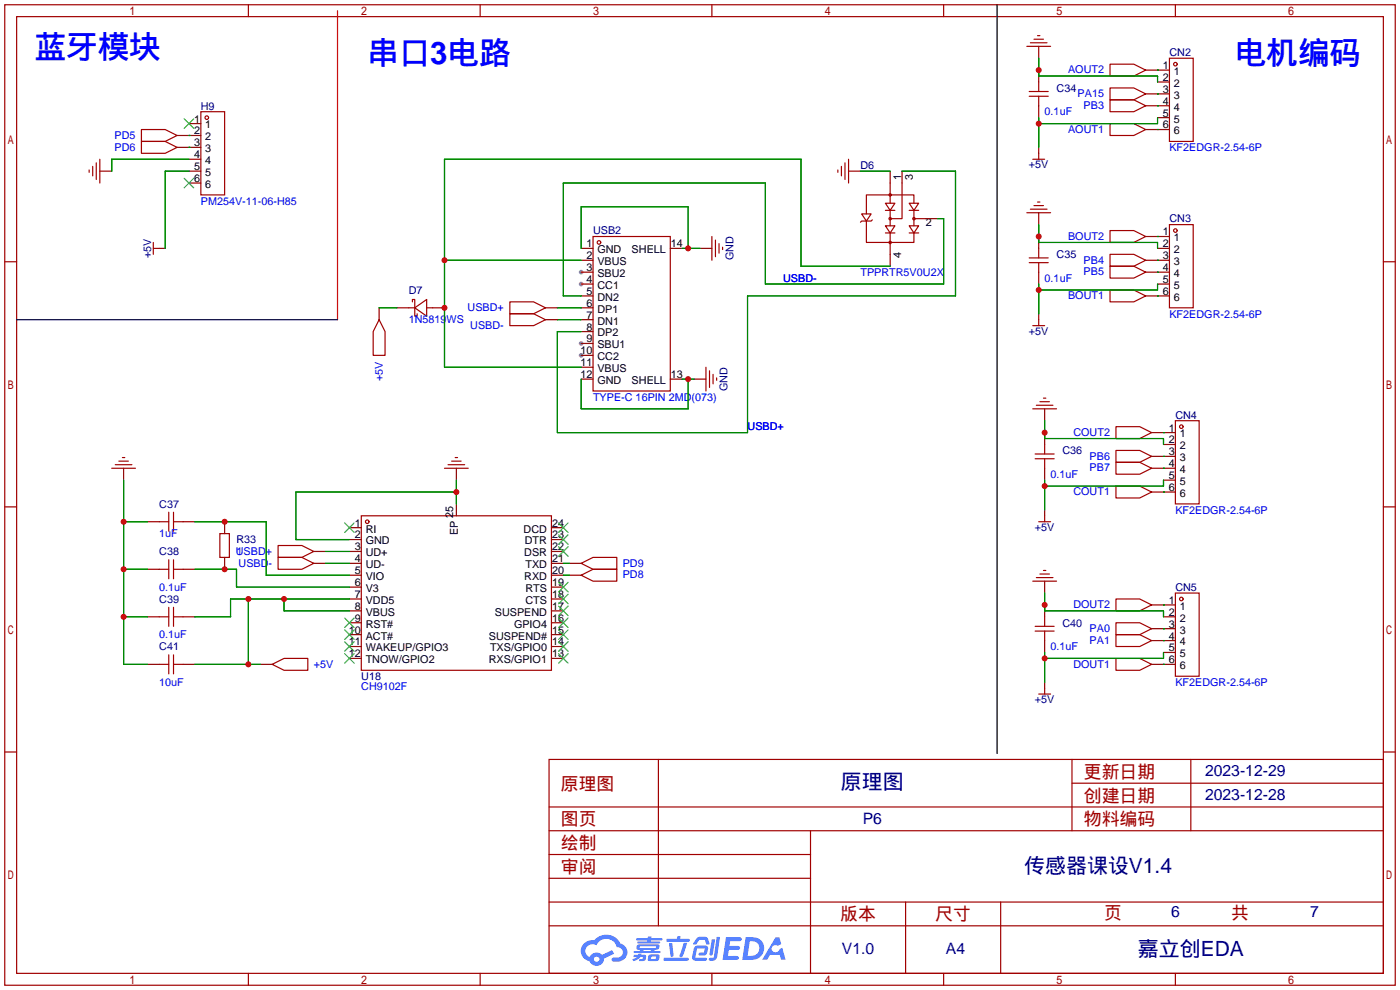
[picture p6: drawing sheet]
<svg xmlns="http://www.w3.org/2000/svg" width="299mm" height="212mm" viewBox="0 0 299 212" stroke-linecap="round" stroke-linejoin="round" font-family="sans-serif">
<g fill="#999">
<circle cx="124.2" cy="58.2" r=".51"/>
<circle cx="124.2" cy="60.7" r=".51"/>
<circle cx="124.2" cy="73.4" r=".51"/>
<circle cx="124.2" cy="75.9" r=".51"/>
</g>
<g fill="none" stroke="#a10000" stroke-width=".25">
<path d="M1 1h297.2v209.6h-297.2zM3.6 3.6h292.1v204.4h-292.1zM53.1 1v2.6M102.6 1v2.6M152.1 1v2.6M201.7 1v2.6M251.2 1v2.6M1 55.9h2.6M295.7 55.9h2.5M1 108.3h2.6M295.7 108.3h2.5M1 160.7h2.6"/>
<path d="M117.3 162.3h178.4v45.7h-178.4zM117.3 177.5h178.4M117.3 172.5h178.4M140.7 162.3v35.6M173.2 177.5v30.5M229.1 162.3v15.2M229.1 167.4h66.6M254.5 162.3v15.2M295.7 160.7h2.5M117.3 182.6h55.9M117.3 197.9h178.4M117.3 192.8h178.4"/>
<path d="M117.3 187.7h55.9M193.5 192.8v15.2M213.9 192.8v15.2M53.1 208v2.6M102.6 208v2.6M152.1 208v2.6M201.7 208v2.6M251.2 208v2.6"/>
</g>
<g fill="#5487ff">
<path d="M155.2 200.3h2.6a.48 .48 0 0 1 .7 .4 .48 .48 0 0 1-.6 .4h-1.8l-.2 1.1h1.9a.43 .43 0 0 1 .4 .4 .43 .43 0 0 1-.5 .4h-1.9l-.2 1.3h1.7a.45 .45 0 0 1 .5 .2 .45 .45 0 0 1-.1 .6h-3.3z"/>
<path d="M165.7 200.3h.9l.4 1.5-.8 .3a.84 .84 0 0 0-1.2 .3 .84 .84 0 0 0 .4 1.1 .84 .84 0 0 0 1.1-.4l.1-.2 .6-.3 .7 2.5h-1l-.2-1h-2.1l-.6 1h-1.1z"/>
<path d="M152.1 200.8h.7l-.5 3.1a.36 .36 0 0 1-.3 .3 .36 .36 0 0 1-.4-.3z"/>
<path d="M153.2 200.2h.7l-.6 4.3a1.13 1.13 0 0 1-1.8 .6l.2-.4h.7l.2-.2z"/>
<path d="M148.9 200.6l.6-.4h1a.77 .77 0 0 1 .9 .5l.3 1-.2 .2h-.5l-.3-.9-.2-.2-1 .1-.7 1-.6-.1-.1-.2z"/>
<path d="M148.4 202.4l.6-.3h1.7a.81 .81 0 0 1 .7 .5 .81 .81 0 0 1-.2 .8 .81 .81 0 0 1-.9 .8h-.7a.32 .32 0 0 1-.3-.3 .32 .32 0 0 1 .4-.3h.7l.2-.9-1.6 .1-.4 1.8 2.2 .1a.32 .32 0 0 1 .3 .4 .32 .32 0 0 1-.4 .2h-2.2l-.5-.3-.1-.5z"/>
<path d="M141.9 204.7h5a.33 .33 0 0 1 .3 .3 .33 .33 0 0 1-.3 .3h-4.9l-.2-.1z"/>
<path d="M146.1 201.5h.8l-.7 2a.98 .98 0 0 1-.7 1.1l-.3-.3z"/>
<path d="M143 201.6h.7l.3 2.5a.34 .34 0 0 1-.3 .4 .34 .34 0 0 1-.4-.3z"/>
<path d="M142.5 200.7h2.1l.3-.6h.6l-.1 .6h1.7a.32 .32 0 0 1 .4 .3 .32 .32 0 0 1-.4 .3h-4.5l-.2-.2z"/>
<path d="M135.5 204.1h.9l.1-.3h.6v.3h.8a.82 .82 0 0 1-.5 1.3h-.8v-.4l.7-.1 .1-.3a.68 .68 0 0 0-1 .4l-1.1 .4-.1-.4 .9-.5h-.7z"/>
<path d="M136 200.5h2.4l.1-.3h.7v.3h2.2l.2 .3-.2 .2h-2.3v.2h1.8l.2 .3-.2 .1h-4.5l-.1-.4h2l.1-.2h-2.3l-.1-.2z"/>
<path d="M159.4 200.3l-.8 4.9h1.7a2.5 2.5 0 0 0 3-2.5 2.5 2.5 0 0 0-3.1-2.4zM160.3 201.1a1.61 1.61 0 0 1 2 1.5 1.61 1.61 0 0 1-1.8 1.7h-.7z"/>
<path d="M136.2 202a.55 .55 0 0 0-.2 .8 .55 .55 0 0 0 .7 .2l.1 .3h-1.3v.3l5.4 .1 .3-.2-.2-.2h-1.2l.2-.3a.7 .7 0 0 0 .8-.3 .7 .7 0 0 0 0-.8l-4.2-.1zM136.8 202.3l3.3-.1 .1 .1-.2 .3h-3.2zM137.5 203h1.7l-.2 .3h-1.4z"/>
<path d="M138.6 204.2a1.05 1.05 0 0 0 0 1.2 2.91 2.91 0 0 0 2.2-.2 .98 .98 0 0 0 0-1.2h-1.6zM139.2 204.5l.9-.1 .1 .4-.2 .2-.8-.1z"/>
<path d="M124.9 201.6a2.23 2.23 0 0 0-.7 2.3 2.23 2.23 0 0 0 1.8 1.6 1.58 1.58 0 0 0 1.8 .9 1.58 1.58 0 0 0 1.3-1.5l2.2-1.1-.5-.7-2.1 1a1.65 1.65 0 0 0-2.7 .4 1.45 1.45 0 0 1-.8-1.9 1.45 1.45 0 0 1 2-.7l.3 .1a2.3 2.3 0 0 1 2.3-1.3 2.3 2.3 0 0 1 2 1.7 1.12 1.12 0 0 1 1.3 1 1.12 1.12 0 0 1-1.1 1.2h-.7a.45 .45 0 0 0-.6 .4 .45 .45 0 0 0 .5 .5 2.21 2.21 0 0 0 2.2-.5 2.21 2.21 0 0 0 .5-2.3 2.13 2.13 0 0 0-1.3-1.1 3.3 3.3 0 0 0-5.6-.7l-1.1 .1zM127 205a.57 .57 0 0 1 1.1 0 .57 .57 0 0 1-1.1 0z"/>
</g>
<path d="M72.1 2.3v66" fill="none" stroke="#f00" stroke-width=".25"/>
<g fill="none" stroke="#a10000" stroke-width=".25">
<path d="M219.5 9.9h5M220 19.6h4M220.2 9.1h3.6M221 8.4h2M221.7 7.6h.5M222 17.5v2.1M237.2 13.7h5.1l2.6 1.3-2.6 1.3h-5.1zM237.2 18.8h5.1l2.6 1.3-2.6 1.2h-5.1zM249.9 12.4h5.1v17.8h-5.1zM19 36.3v.5M19.8 35.6v2M20.6 34.8v3.6"/>
<path d="M21.3 34v5.1M30.2 27.7h5.1l2.5 1.3-2.5 1.2h-5.1zM30.2 30.2h5.1l2.5 1.3-2.5 1.3h-5.1zM42.9 23.9h5.1v17.8h-5.1zM179.1 36.3v.5M179.8 35.6v2M180.6 34.8v3.6M181.4 34v5.1M190.2 39.1v4.3M192.8 39.1v7.6h-2.6M220 20.6h4M220.7 34h2.6"/>
<path d="M222 20.6v2M222 32.8v1.2M237.2 21.3h5.1l2.6 1.3-2.6 1.3h-5.1zM237.2 26.4h5.1l2.6 1.3-2.6 1.3h-5.1zM32.8 51.8v2.6M32.8 53.1h1.2M126.7 50.5h16.6v33.1h-16.6zM152.1 50.5v5.1M152.9 51.3v3.6M153.7 52.1v2M154.4 52.8v.5M184.1 45.7h2.1l-1 1.5z"/>
<path d="M185.2 47.2v4.6h10.1v-2M186.4 47l-.2 .2h-2.1l-.2 .3M189.2 48.3h2.1l-1.1 1.5zM189.2 43.4h2.1l-1.1 1.6zM189.2 49.8h2.1M189.2 45h2.1M190.2 45v3.3M190.2 49.8v4.6M194.3 48.3h2l-1 1.5zM194.3 43.4h2l-1 1.6zM194.3 49.8h2M194.3 45h2"/>
<path d="M195.3 43.4v-1.7h-10.1v4M195.3 45v3.3M195.3 46.7h2.6M219.5 45.5h5M220 55.1h4M220 56.1h4M220.2 44.7h3.6M221 43.9h2M221.7 43.2h.5M222 53.1v2M222 56.1v2.1M237.2 49.3h5.1l2.6 1.2-2.6 1.3h-5.1z"/>
<path d="M237.2 54.4h5.1l2.6 1.2-2.6 1.3h-5.1zM237.2 56.9h5.1l2.6 1.3-2.6 1.2h-5.1zM249.9 48h5.1v17.8h-5.1zM81 68.3l1.3 2.6v5h-2.5v-5zM87.4 65.8h1.2M88.1 64.5v-.5h.5v3.6h.6v-.5M88.6 65.8l2.6-1.8v3.6zM91.2 65.8h1.3M109 64.5h5l2.6 1.3-2.6 1.3h-5zM109 67.1h5l2.6 1.2-2.6 1.3h-5zM150.9 78.5v5.1M151.6 79.2v3.6"/>
<path d="M220.7 69.6h2.6M222 68.3v1.3M237.2 62h5.1l2.6 1.2-2.6 1.3h-5.1zM24.6 99.3h3.6M25.4 98.6h2M26.2 97.8h.5M95.8 99.3h3.5M96.5 98.6h2.1M97.3 97.8h.5M152.4 80v2M153.2 80.8v.5M220.7 87.4h5.1"/>
<path d="M221.2 97h4.1M221.2 98h4.1M221.5 86.6h3.5M222.2 85.9h2.1M223 85.1h.5M223.3 95v2M223.3 98v2.1M238.5 91.2h5.1l2.5 1.3-2.5 1.2h-5.1zM238.5 96.3h5.1l2.5 1.2-2.5 1.3h-5.1zM238.5 98.8h5.1l2.5 1.3-2.5 1.2h-5.1zM251.2 89.9h5.1v17.8h-5.1zM23.9 100.1h5.1"/>
<path d="M34 111.5h2.1M36.1 109.5v4M36.1 119.6v4.1M37.1 111.5h2M37.1 109.5v4M37.1 119.6v4.1M47 114h2v5.1h-2zM59.4 116.6h5.1l2.6 1.3-2.6 1.2h-5.1zM59.4 119.1h5.1l2.6 1.3-2.6 1.3h-5.1zM77.2 110.2h40.7v33.1h-40.7zM95 100.1h5.1M222 111.5h2.5"/>
<path d="M223.3 110.2v1.3M238.5 103.9h5.1l2.5 1.3-2.5 1.2h-5.1zM34 121.7h2.1M34 131.8h2.1M36.1 129.8v4.1M36.1 140v4M37.1 129.8v4.1M37.1 140v4M37.1 121.7h2M37.1 131.8h2M124.2 120.4l2.5-1.3h5.1v2.6h-5.1zM124.2 122.9l2.5-1.2h5.1v2.5h-5.1z"/>
<path d="M220.7 124.2h5.1M221.2 133.9h4.1M221.2 134.9h4.1M221.5 123.4h3.5M222.2 122.7h2.1M223 121.9h.5M223.3 131.8v2.1M223.3 134.9v2M238.5 128h5.1l2.5 1.3-2.5 1.3h-5.1zM238.5 133.1h5.1l2.5 1.3-2.5 1.2h-5.1zM238.5 135.6h5.1l2.5 1.3-2.5 1.3h-5.1zM251.2 126.7h5.1v17.8h-5.1z"/>
<path d="M34 142h2.1M37.1 142h2M58.2 142l2.5-1.3h5.1v2.6h-5.1zM222 148.3h2.5M223.3 147.1v1.2M238.5 140.7h5.1l2.5 1.3-2.5 1.3h-5.1z"/>
<circle cx="251.2" cy="13.7" r=".38"/>
<circle cx="44.2" cy="25.1" r=".38"/>
<circle cx="128" cy="51.8" r=".38"/>
<circle cx="190.2" cy="41.7" r=".25"/>
<circle cx="190.2" cy="51.8" r=".25"/>
<circle cx="190.2" cy="46.7" r=".25"/>
<circle cx="195.3" cy="46.7" r=".25"/>
<circle cx="251.2" cy="49.3" r=".38"/>
<circle cx="252.5" cy="91.2" r=".38"/>
<circle cx="78.5" cy="111.5" r=".38"/>
<circle cx="252.5" cy="128" r=".38"/>
</g>
<g fill="none" stroke="#870000" stroke-width=".25">
<path d="M222 9.9v2.5M222 15v2.5M244.9 15h5M247.4 17.5h2.5M21.3 36.6h2.6M37.8 29h5.1M37.8 31.5h5.1M40.4 26.4h2.5M40.4 34h2.5M40.4 36.6h2.5M40.4 39.1h2.5M181.4 36.6h2.5"/>
<path d="M190.2 36.6v2.5M192.8 36.6v2.5M222 22.6v2.5M222 31.5v1.3M244.9 20.1h5M244.9 22.6h5M244.9 27.7h5M247.4 25.1h2.5M34 53.1h1.3M124.2 53.1h2.5M124.2 55.6h2.5M124.2 58.2h2.5"/>
<path d="M143.3 53.1h2.5M149.6 53.1h2.5M190.2 54.4v2.5M197.9 46.7h2.5M222 45.5v2.5M222 50.5v2.6M222 58.2v2.5M244.9 50.5h5M244.9 55.6h5M244.9 58.2h5M247.4 53.1h2.5M81 65.8v2.5"/>
<path d="M84.8 65.8h2.6M92.5 65.8h2.5M116.6 65.8h2.5M116.6 68.3h2.5M124.2 60.7h2.5M124.2 63.2h2.5M124.2 65.8h2.5M124.2 68.3h2.5M124.2 70.9h2.5M124.2 73.4h2.5M124.2 75.9h2.5M124.2 78.5h2.5"/>
<path d="M222 67.1v1.2M244.9 63.2h5M247.4 60.7h2.5M124.2 81h2.5M143.3 81h2.5M148.3 81h2.6M223.3 87.4v2.5M223.3 92.5v2.5M246.1 92.5h5.1M246.1 97.5h5.1M248.7 95h2.5M26.4 100.1v2.5"/>
<path d="M31.5 111.5h2.5M39.1 111.5h2.6M48 111.5v2.5M48 119.1v2.6M67.1 117.9h2.5M74.7 112.8h2.5M74.7 115.3h2.5M74.7 117.9h2.5M97.5 100.1v2.5M97.5 107.7v2.5M117.9 112.8h2.5M117.9 115.3h2.5"/>
<path d="M117.9 117.9h2.5M223.3 100.1v2.5M223.3 109v1.2M246.1 100.1h5.1M246.1 105.2h5.1M248.7 102.6h2.5M31.5 131.8h2.5M31.5 121.7h2.5M39.1 131.8h2.6M39.1 121.7h2.6M67.1 120.4h2.5M74.7 120.4h2.5"/>
<path d="M74.7 122.9h2.5M74.7 125.5h2.5M74.7 128h2.5M74.7 130.6h2.5M74.7 133.1h2.5M74.7 135.6h2.5M74.7 138.2h2.5M117.9 120.4h2.5M117.9 122.9h2.5M117.9 125.5h2.5M117.9 128h2.5M117.9 130.6h2.5"/>
<path d="M117.9 133.1h2.5M117.9 135.6h2.5M117.9 138.2h2.5M121.7 120.4h2.5M121.7 122.9h2.5M223.3 124.2v2.5M223.3 129.3v2.5M223.3 136.9v2.5M246.1 129.3h5.1M246.1 134.4h5.1M246.1 136.9h5.1M248.7 131.8h2.5"/>
<path d="M248.7 139.4h2.5M31.5 142h2.5M39.1 142h2.6M55.6 142h2.6M74.7 140.7h2.5M117.9 140.7h2.5M223.3 145.8v1.3M246.1 142h5.1"/>
</g>
<g fill="none" stroke="#3c3" stroke-width=".25">
<path d="M39.4 25.4l2 2M39.4 38.1l2 2M41.4 25.4l-2 2M41.4 38.1l-2 2M73.7 111.8l2 2M75.7 111.8l-2 2M119.4 116.8l2 2.1M119.4 114.3l2 2M119.4 111.8l2 2M121.4 116.8l-2 2.1M121.4 114.3l-2 2M121.4 111.8l-2 2"/>
<path d="M73.7 132.1l2 2M73.7 134.6l2 2.1M73.7 137.2l2 2M73.7 139.7l2 2M75.7 132.1l-2 2M75.7 134.6l-2 2.1M75.7 137.2l-2 2M75.7 139.7l-2 2M119.4 139.7l2 2M119.4 137.2l2 2M119.4 134.6l2 2.1M119.4 132.1l2 2"/>
<path d="M119.4 129.5l2 2.1M119.4 127l2 2M119.4 124.5l2 2M121.4 139.7l-2 2M121.4 137.2l-2 2M121.4 134.6l-2 2.1M121.4 132.1l-2 2M121.4 129.5l-2 2.1M121.4 127l-2 2M121.4 124.5l-2 2"/>
</g>
<g fill="none" stroke="#008700" stroke-width=".25">
<path d="M222 12.4v3.9h25.4v1.2M247.4 15h.1M40.4 29h.1M40.4 31.5h.1M40.4 34h-16.5v2.6M40.4 36.6h-5.1v16.5M183.9 36.6h6.3M192.8 36.6h11.4v26.6h-44.4v29.3h-40.7v-21.6h5.1M222 25.1v6.4M247.4 20.1h.1M247.4 22.6h.1M247.4 27.7h.1"/>
<path d="M247.4 25.1v1.3h-25.4M95 55.6h29.2M124.2 53.1v-8.9h22.9v8.9M145.8 53.1h3.8M190.2 56.9h-19v-22.9h-76.2v44.5h29.2M200.4 46.7h1.3v14h-38.1v-21.6h-43.2v24.1h3.8M222 48v3.8h25.4v1.3M247.4 55.6h.1M247.4 58.2h.1M247.4 50.5h.1M81 65.8h3.8M119.1 65.8h5.1"/>
<path d="M119.1 68.3h5.1M222 60.7v6.4M247.4 63.2h.1M247.4 60.7v1.3h-25.4M124.2 81v6.4h22.9v-6.4M145.8 81h2.5M223.3 89.9v3.8h25.4v1.3M248.7 97.5h.1M248.7 92.5h.1M26.4 111.5h5.1M26.4 102.6v39.4h5.1M41.7 111.5h15.2v11.4h17.8"/>
<path d="M69.6 117.9h5.1M97.5 102.6v5.1M97.5 105.2h-34.3v10.1h11.5M223.3 102.6v6.4M248.7 100.1h.1M248.7 105.2h.1M248.7 102.6v1.3h-25.4M26.4 121.7h5.1M26.4 131.8h5.1M41.7 121.7h8.8v3.8h24.2M53.1 128v14M60.7 128v2.6h14"/>
<path d="M69.6 120.4h5.1M74.7 128h-25.4v3.8h-7.6M120.4 120.4h1.3M120.4 122.9h1.3M223.3 126.7v3.9h25.4v1.2M223.3 139.4v6.4M248.7 134.4h.1M248.7 136.9h.1M248.7 129.3h.1M248.7 139.4v1.3h-25.4M41.7 142h13.9M248.7 142h.1"/>
</g>
<path d="M213.1 1v160M3.6 68.3h68.5" fill="none" stroke="#000" stroke-width=".25"/>
<g fill="#c00">
<circle cx="222" cy="15" r=".63"/>
<circle cx="222" cy="26.4" r=".63"/>
<circle cx="222" cy="50.5" r=".63"/>
<circle cx="222" cy="62" r=".63"/>
<circle cx="223.3" cy="92.5" r=".63"/>
<circle cx="223.3" cy="103.9" r=".63"/>
<circle cx="223.3" cy="129.3" r=".63"/>
<circle cx="223.3" cy="140.7" r=".63"/>
<circle cx="97.5" cy="105.2" r=".63"/>
<circle cx="48" cy="111.5" r=".63"/>
<circle cx="48" cy="121.7" r=".63"/>
<circle cx="26.4" cy="111.5" r=".63"/>
<circle cx="26.4" cy="121.7" r=".63"/>
<circle cx="26.4" cy="131.8" r=".63"/>
<circle cx="53.1" cy="128" r=".63"/>
<circle cx="53.1" cy="142" r=".63"/>
<circle cx="60.7" cy="128" r=".63"/>
<circle cx="147.1" cy="53.1" r=".63"/>
<circle cx="147.1" cy="81" r=".63"/>
<circle cx="95" cy="55.6" r=".63"/>
<circle cx="95" cy="65.8" r=".63"/>
</g>
<g font-size="6.7" fill="#00f">
<text x="7.4" y="12.4">蓝牙模块</text>
<text x="78.5" y="13.6">串口3电路</text>
<text x="263.9" y="13.6">电机编码</text>
</g>
<g font-size="4.5" fill="#000080">
<text x="179.7" y="168.7">原理图</text>
<text x="218.9" y="186.5">传感器课设V1.4</text>
<text x="243.2" y="204.3">嘉立创EDA</text>
</g>
<g font-size="3.8" fill="#a00000">
<text x="231.6" y="166.2">更新日期</text>
<text x="119.9" y="168.8">原理图</text>
<text x="231.6" y="171.3">创建日期</text>
<text x="119.9" y="176.4">图页</text>
<text x="231.6" y="176.4">物料编码</text>
<text x="119.9" y="181.5">绘制</text>
<text x="119.9" y="186.6">审阅</text>
<text x="179.6" y="196.7">版本</text>
<text x="199.9" y="196.7">尺寸</text>
<text x="236" y="196.5">页</text>
<text x="263.1" y="196.5">共</text>
</g>
<g font-size="3.4" fill="#000080">
<text x="257.6" y="165.9">2023-12-29</text>
<text x="257.6" y="170.9">2023-12-28</text>
<text x="184.4" y="176">P6</text>
<text x="250.3" y="196.1">6</text>
<text x="280" y="196.1">7</text>
<text x="179.9" y="204">V1.0</text>
<text x="202.2" y="204">A4</text>
</g>
<g font-size="2.3" fill="#000080">
<text x="249.9" y="12">CN2</text>
<text x="42.9" y="23.4">H9</text>
<text x="225.8" y="19.6">C34</text>
<text x="219.9" y="36">+5V</text>
<text x="183.9" y="36.1">D6</text>
<text x="249.9" y="47.5">CN3</text>
<text x="126.7" y="50.1">USB2</text>
<text x="32.3" y="55.2" transform="rotate(-90 32.3 55.2)">+5V</text>
<text x="156.8" y="55.7" transform="rotate(-90 156.8 55.7)">GND</text>
<text x="225.8" y="55.2">C35</text>
<text x="87.4" y="62.8">D7</text>
<text x="219.9" y="71.6">+5V</text>
<text x="155.5" y="83.6" transform="rotate(-90 155.5 83.6)">GND</text>
<text x="251.2" y="89.5">CN4</text>
<text x="227.1" y="97.1">C36</text>
<text x="34" y="108.5">C37</text>
<text x="221.2" y="113.5">+5V</text>
<text x="34" y="118.7">C38</text>
<text x="50.5" y="116.1">R33</text>
<text x="34" y="128.8">C39</text>
<text x="251.2" y="126.3">CN5</text>
<text x="227.1" y="133.9">C40</text>
<text x="34" y="139">C41</text>
<text x="77.2" y="145.3">U18</text>
<text x="221.2" y="150.3">+5V</text>
</g>
<g font-size="2.3" fill="#00f">
<text x="228.3" y="15.7">AOUT2</text>
<text x="230.3" y="20.8">PA15</text>
<text x="231.6" y="23.3">PB3</text>
<text x="24.5" y="29.6">PD5</text>
<text x="223.3" y="24.7">0.1uF</text>
<text x="228.3" y="28.4">AOUT1</text>
<text x="24.5" y="32.2">PD6</text>
<text x="249.9" y="32.3">KF2EDGR-2.54-6P</text>
<text x="42.9" y="43.7">PM254V-11-06-H85</text>
<text x="228.3" y="51.2">BOUT2</text>
<text x="183.9" y="59">TPPRTR5V0U2X</text>
<text x="231.6" y="56.3">PB4</text>
<text x="231.6" y="58.9">PB5</text>
<text x="167.4" y="60.2">USBD-</text>
<text x="223.3" y="60.2">0.1uF</text>
<text x="228.3" y="63.9">BOUT1</text>
<text x="87.4" y="69.1">1N5819WS</text>
<text x="99.9" y="66.5">USBD+</text>
<text x="100.5" y="70.3">USBD-</text>
<text x="249.9" y="67.9">KF2EDGR-2.54-6P</text>
<text x="81.8" y="81.4" transform="rotate(-90 81.8 81.4)">+5V</text>
<text x="126.7" y="85.6">TYPE-C 16PIN 2MD(073)</text>
<text x="159.8" y="92">USBD+</text>
<text x="229.4" y="93.1">COUT2</text>
<text x="232.9" y="98.2">PB6</text>
<text x="232.9" y="100.8">PB7</text>
<text x="224.5" y="102.2">0.1uF</text>
<text x="229.4" y="105.8">COUT1</text>
<text x="251.2" y="109.8">KF2EDGR-2.54-6P</text>
<text x="34" y="114.9">1uF</text>
<text x="50.4" y="118.5">USBD+</text>
<text x="50.5" y="118.7">1</text>
<text x="51" y="121.1">USBD-</text>
<text x="133.1" y="121.1">PD9</text>
<text x="133.1" y="123.6">PD8</text>
<text x="34" y="126.3">0.1uF</text>
<text x="229.4" y="130">DOUT2</text>
<text x="34" y="136.4">0.1uF</text>
<text x="232.9" y="135.1">PA0</text>
<text x="232.9" y="137.6">PA1</text>
<text x="67.1" y="142.7">+5V</text>
<text x="224.5" y="139">0.1uF</text>
<text x="229.4" y="142.7">DOUT1</text>
<text x="34" y="146.6">10uF</text>
<text x="77.2" y="147.4">CH9102F</text>
<text x="251.2" y="146.6">KF2EDGR-2.54-6P</text>
</g>
<g font-size="2.3">
<text x="248.5" y="14.8">1</text>
<text x="248.5" y="17.3">2</text>
<text x="250.9" y="16">1</text>
<text x="248.5" y="19.8">3</text>
<text x="248.5" y="22.4">4</text>
<text x="250.9" y="18.6">2</text>
<text x="250.9" y="21.1">3</text>
<text x="250.9" y="23.6">4</text>
<text x="41.5" y="26.2">1</text>
<text x="41.5" y="28.7">2</text>
<text x="43.9" y="27.5">1</text>
<text x="43.9" y="30">2</text>
<text x="248.5" y="24.9">5</text>
<text x="248.5" y="27.5">6</text>
<text x="250.9" y="26.2">5</text>
<text x="250.9" y="28.7">6</text>
<text x="41.5" y="31.3">3</text>
<text x="41.5" y="33.8">4</text>
<text x="43.9" y="32.5">3</text>
<text x="43.9" y="35.1">4</text>
<text x="41.5" y="36.3">5</text>
<text x="41.5" y="38.9">6</text>
<text x="43.9" y="37.6">5</text>
<text x="43.9" y="40.2">6</text>
<text x="192.6" y="38.4" transform="rotate(-90 192.6 38.4)">1</text>
<text x="195.1" y="38.4" transform="rotate(-90 195.1 38.4)">3</text>
<text x="125.3" y="52.9">1</text>
<text x="143.4" y="52.9">14</text>
<text x="197.9" y="48.4">2</text>
<text x="248.5" y="50.3">1</text>
<text x="248.5" y="52.9">2</text>
<text x="250.9" y="51.6">1</text>
<text x="125.3" y="55.4">2</text>
<text x="125.3" y="57.9">3</text>
<text x="127.7" y="54.1">GND</text>
<text x="127.7" y="56.7">VBUS</text>
<text x="127.7" y="59.2">SBU2</text>
<text x="135" y="54.1">SHELL</text>
<text x="192.6" y="55.2" transform="rotate(-90 192.6 55.2)">4</text>
<text x="248.5" y="55.4">3</text>
<text x="248.5" y="57.9">4</text>
<text x="250.9" y="54.1">2</text>
<text x="250.9" y="56.7">3</text>
<text x="250.9" y="59.2">4</text>
<text x="125.3" y="60.5">4</text>
<text x="125.3" y="63">5</text>
<text x="125.3" y="65.6">6</text>
<text x="127.7" y="61.7">CC1</text>
<text x="127.7" y="64.3">DN2</text>
<text x="248.5" y="60.5">5</text>
<text x="248.5" y="63">6</text>
<text x="250.9" y="61.7">5</text>
<text x="250.9" y="64.3">6</text>
<text x="125.3" y="68.1">7</text>
<text x="125.3" y="70.6">8</text>
<text x="127.7" y="66.8">DP1</text>
<text x="127.7" y="69.4">DN1</text>
<text x="127.7" y="71.9">DP2</text>
<text x="124.1" y="75.7">10</text>
<text x="125.3" y="73.2">9</text>
<text x="127.7" y="74.4">SBU1</text>
<text x="127.7" y="77">CC2</text>
<text x="124.1" y="78.3">11</text>
<text x="124.1" y="80.8">12</text>
<text x="127.7" y="79.5">VBUS</text>
<text x="127.7" y="82.1">GND</text>
<text x="135" y="82.1">SHELL</text>
<text x="143.4" y="80.8">13</text>
<text x="249.8" y="92.2">1</text>
<text x="249.8" y="94.8">2</text>
<text x="252.1" y="93.5">1</text>
<text x="249.8" y="97.3">3</text>
<text x="249.8" y="99.8">4</text>
<text x="252.1" y="96">2</text>
<text x="252.1" y="98.6">3</text>
<text x="252.1" y="101.1">4</text>
<text x="249.8" y="102.4">5</text>
<text x="249.8" y="104.9">6</text>
<text x="252.1" y="103.7">5</text>
<text x="252.1" y="106.2">6</text>
<text x="75.8" y="112.5">1</text>
<text x="78.2" y="113.8">RI</text>
<text x="96.8" y="110.7" transform="rotate(-90 96.8 110.7)">25</text>
<text x="111.9" y="113.8">DCD</text>
<text x="118" y="112.5">24</text>
<text x="75.8" y="115.1">2</text>
<text x="75.8" y="117.6">3</text>
<text x="78.2" y="116.4">GND</text>
<text x="78.2" y="118.9">UD+</text>
<text x="97.8" y="114.3" transform="rotate(-90 97.8 114.3)">EP</text>
<text x="112" y="118.9">DSR</text>
<text x="112.2" y="116.4">DTR</text>
<text x="118" y="117.6">22</text>
<text x="118" y="115.1">23</text>
<text x="75.8" y="120.2">4</text>
<text x="75.8" y="122.7">5</text>
<text x="75.8" y="125.2">6</text>
<text x="78.2" y="121.4">UD-</text>
<text x="78.2" y="124">VIO</text>
<text x="112" y="124">RXD</text>
<text x="112.3" y="121.4">TXD</text>
<text x="118" y="125.2">19</text>
<text x="118" y="122.7">20</text>
<text x="118" y="120.2">21</text>
<text x="75.8" y="127.8">7</text>
<text x="75.8" y="130.3">8</text>
<text x="78.2" y="126.5">V3</text>
<text x="78.2" y="129.1">VDD5</text>
<text x="78.2" y="131.6">VBUS</text>
<text x="105.8" y="131.6">SUSPEND</text>
<text x="112.3" y="129.1">CTS</text>
<text x="112.3" y="126.5">RTS</text>
<text x="118" y="130.3">17</text>
<text x="118" y="127.8">18</text>
<text x="249.8" y="129.1">1</text>
<text x="249.8" y="131.6">2</text>
<text x="252.1" y="130.3">1</text>
<text x="74.5" y="135.4">10</text>
<text x="74.5" y="137.9">11</text>
<text x="75.8" y="132.9">9</text>
<text x="78.2" y="134.1">RST#</text>
<text x="78.2" y="136.7">ACT#</text>
<text x="104.5" y="136.7">SUSPEND#</text>
<text x="109.9" y="134.1">GPIO4</text>
<text x="118" y="137.9">14</text>
<text x="118" y="135.4">15</text>
<text x="118" y="132.9">16</text>
<text x="249.8" y="134.1">3</text>
<text x="249.8" y="136.7">4</text>
<text x="252.1" y="132.9">2</text>
<text x="252.1" y="135.4">3</text>
<text x="252.1" y="137.9">4</text>
<text x="74.5" y="140.5">12</text>
<text x="78.2" y="139.2">WAKEUP/GPIO3</text>
<text x="78.2" y="141.8">TNOW/GPIO2</text>
<text x="104.5" y="141.8">RXS/GPIO1</text>
<text x="104.7" y="139.2">TXS/GPIO0</text>
<text x="118" y="140.5">13</text>
<text x="249.8" y="139.2">5</text>
<text x="249.8" y="141.8">6</text>
<text x="252.1" y="140.5">5</text>
<text x="252.1" y="143">6</text>
</g>
</svg>
